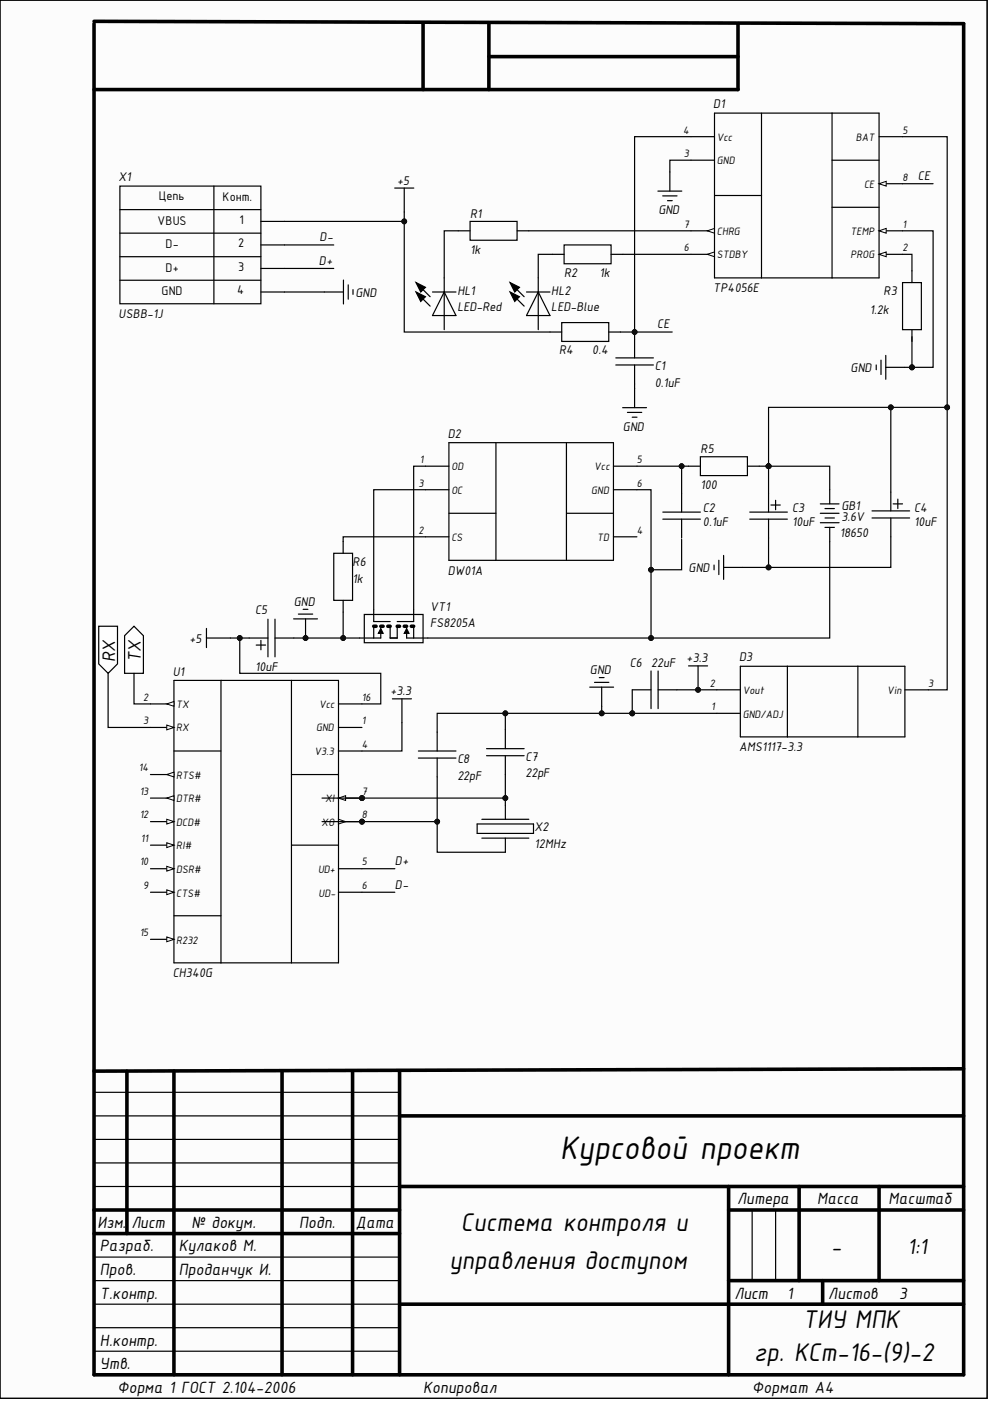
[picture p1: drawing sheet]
<svg xmlns="http://www.w3.org/2000/svg" width="210mm" height="297mm" viewBox="0 0 210 297" stroke-linecap="round" stroke-linejoin="round" font-family="sans-serif">
<path d="M0 0h209.3v296.5h-209.3z" fill-rule="evenodd" fill="#fcfcfc"/>
<path d="M0 0h209.3v296.5h-209.3z" fill="none" stroke="#000" stroke-width=".21"/>
<path d="M0 0h209.3v296.5h-209.3z" fill-rule="evenodd" fill="#fcfcfc"/>
<path d="M0 0h209.3v296.5h-209.3z" fill="none" stroke="#000" stroke-width=".21"/>
<g fill="none" stroke="#000" stroke-width=".76">
<path d="M19.9 4.5l184.4 .5v286.5h-184.4v-286.5M89.7 5v14M103.7 5v14M103.7 12h52.8M156.5 5v14h-136.6M26.9 227.1v34.4M36.9 227.1v64.4M59.8 227.1v64.4M74.8 227.1v64.4M84.7 236.6h119.6M84.7 227.1v64.4M204.3 226.6l-184.4 .5"/>
<path d="M19.9 256.5h64.8M84.7 251.6h119.6M154.5 251.6v39.9M154.5 256.5h49.8M169.4 251.6v19.9M186.4 251.6v19.9M19.9 261.5h64.8M84.7 276.5h119.6M154.5 271.5h49.8M174.4 271.5v5"/>
</g>
<g fill="none" stroke="#000" stroke-width=".25">
<path d="M0 0h209.3v296.5h-209.3zM25.4 39.5h29.9v24.9h-29.9zM45.4 39.5v24.9M146.5 29h5M186.4 39h5M25.4 44.4h29.9M25.4 49.4h29.9M25.4 54.4h29.9M25.4 59.4h29.9M55.3 46.9h5M55.3 51.9h5M55.3 56.9h5"/>
<path d="M88.2 59.9l2 1-1 1zM94.2 58.9v11M97.2 48.9h2.5M99.7 46.9h9.9v4h-9.9zM108.1 59.9l2 1-1 1zM109.6 48.9h2.5M114.1 58.9v11M117.1 53.9h2.5M119.6 51.9h10v4h-10zM129.6 53.9h2.5M55.3 61.9h5M88.2 61.9l2 1-1 1z"/>
<path d="M89.7 61.4l1.5 1.5M89.7 63.4l1.5 1.5M91.7 61.9h5M94.2 61.9l2.5 5h-5zM108.1 61.9l2 1-1 1zM109.6 61.4l1.5 1.5M109.6 63.4l1.5 1.5M111.6 61.9h5M114.1 61.9l2.5 5h-5zM19.9 231.6h64.8M19.9 236.6h64.8M19.9 251.6h64.8"/>
<path d="M19.9 246.6h64.8M19.9 241.6h64.8M159.5 256.5v15M164.5 256.5v15M19.9 266.5h64.8M19.9 276.5h64.8M19.9 271.5h64.8M19.9 281.5h64.8M19.9 286.5h64.8"/>
</g>
<path d="M88.2 59.9l2 1-1 1zM88.2 61.9l2 1-1 1zM108.1 59.9l2 1-1 1zM108.1 61.9l2 1-1 1z" fill="#000"/>
<path d="M186.4 39l1.5-.6v1.1z" fill="#fbfbfb"/>
<path d="M186.4 39l1.5-.6v1.1z" fill="none" stroke="#000" stroke-width=".21"/>
<path d="M146.5 48.9h5" fill="none" stroke="#000" stroke-width=".25"/>
<path d="M150 48.9l1.5-.5v1z" fill="#fbfbfb"/>
<path d="M150 48.9l1.5-.5v1z" fill="none" stroke="#000" stroke-width=".21"/>
<path d="M146.5 53.9h5" fill="none" stroke="#000" stroke-width=".25"/>
<path d="M150 53.9l1.5-.5v1z" fill="#fbfbfb"/>
<path d="M150 53.9l1.5-.5v1z" fill="none" stroke="#000" stroke-width=".21"/>
<path d="M151.5 24h34.9v34.9h-34.9zM161.5 24v34.9M176.4 24v34.9M186.4 29h5M186.4 48.9h5" fill="none" stroke="#000" stroke-width=".25"/>
<path d="M186.4 48.9l1.5-.5v1z" fill="#fbfbfb"/>
<path d="M186.4 48.9l1.5-.5v1z" fill="none" stroke="#000" stroke-width=".21"/>
<path d="M186.4 53.9h5" fill="none" stroke="#000" stroke-width=".25"/>
<path d="M186.4 53.9l1.5-.5v1z" fill="#fbfbfb"/>
<path d="M186.4 53.9l1.5-.5v1z" fill="none" stroke="#000" stroke-width=".21"/>
<g fill="none" stroke="#000" stroke-width=".25">
<path d="M83.7 39.9h4M85.7 39.9v5M142 36.5v4M146.5 34h5M176.4 34h10M72.8 59.4v5M139.5 40.5h5.1M140.5 41.5h3M141.5 42.5h1M151.5 41.5h10M176.4 44h10M191.4 59.9h3.9v10h-3.9z"/>
<path d="M193.4 57.4v2.5M68.8 61.9h4M73.8 60.4v3M74.8 61.4v1M116.6 70.4h2.5M119.1 68.4h10v4h-10zM129.1 70.4h2.5M130.6 77.4h7.9M130.6 75.9h7.9M134.5 71.9v4M134.5 77.4v4M185.8 77.4v1"/>
<path d="M186.8 76.4v3M187.8 75.3v5.1M187.8 77.9h4.1M193.4 69.9v2.5M90.2 98.8h5M95.2 93.9h34.9v24.9h-34.9zM105.1 93.9v24.9M120.1 93.9v24.9M130.1 98.8h4.9M132 86.4h5.1M133 87.4h3.1M134 88.5h1.1"/>
<path d="M134.5 82.4v4M146 98.8h2.5M148.5 96.8h10v4h-10zM158.5 98.8h2.5M70.8 117.3h4v10h-4zM72.8 114.8v2.5M90.2 113.8h5M90.2 103.8h5M95.2 108.8h9.9M120.1 108.8h10M130.1 113.8h4.9M130.1 103.8h4.9"/>
<path d="M140.5 110.1h8M140.5 108.6h8M144.5 104.6v4M144.5 110.1v4M173.9 108.8h4M173.9 110.8h4M173.9 106.8h4M174.9 111.8h2M174.9 109.8h2M174.9 107.8h2M175.9 103.8v3M175.9 111.8v3"/>
<path d="M72.8 127.3v2.5M77.2 130.3h12.5v6h-12.5zM79.2 129.3v2.5h3.5M79.2 132.8v2.5M80.7 133.3l.5 1h-1zM80.7 134.3v1h-4.5M82.7 132.8v2.5h1.5v-2.5M86.2 133.3l.5 1h-1zM86.2 134.3v1h4.5M87.7 129.3v2.5h-3.5M87.7 132.8v2.5M125 145.7h5.1"/>
<path d="M126.1 144.7h3M127.1 143.7h1M127.6 145.7v4M146 141.2h4M148 141.2v5.1M152 151.2h5M152 146.3h5M157 141.3h34.9v14.9h-34.9zM166.9 141.3v14.9M181.9 141.3v14.9M191.9 146.3h4.9"/>
</g>
<path d="M79.2 132.8h.5M80.7 132.8h.5M82.2 132.8h.5M84.2 132.8h.5M85.7 132.8h.5M87.2 132.8h.5" fill="none" stroke="#000" stroke-width=".76"/>
<path d="M80.7 133.3l.5 1h-1zM86.2 133.3l.5 1h-1z" fill="#000"/>
<circle cx="148" cy="146.3" r=".51" fill="#0e0e0e"/>
<circle cx="148" cy="146.3" r=".51" fill="none" stroke="#0e0e0e" stroke-width=".21"/>
<g fill="none" stroke="#000" stroke-width=".25">
<path d="M151.4 119.8v1M152.4 118.8v3M153.4 117.8v5M159 108.6h7.9M159 110.1h7.9M163 104.6v4M163 110.1v4M163.5 107.1h1.9M164.4 106.1v2M184.9 108.3h8M184.9 109.8h8M188.9 104.3v4"/>
<path d="M188.9 109.8v4M189.4 106.8h2M190.4 105.8v2M62.3 131.2h5M63.3 130.2h3M64.3 129.2h1M64.8 131.2v4.1M153.4 120.3h4.1M134.1 146.3h3.9M138 142.3v7.9M139.5 146.3h4M139.5 142.3v7.9"/>
</g>
<circle cx="64.8" cy="135.3" r=".51" fill="#0e0e0e"/>
<circle cx="64.8" cy="135.3" r=".51" fill="none" stroke="#0e0e0e" stroke-width=".21"/>
<circle cx="76.7" cy="169.2" r=".51" fill="#0e0e0e"/>
<circle cx="76.7" cy="169.2" r=".51" fill="none" stroke="#0e0e0e" stroke-width=".21"/>
<circle cx="76.7" cy="174.2" r=".51" fill="#0e0e0e"/>
<circle cx="76.7" cy="174.2" r=".51" fill="none" stroke="#0e0e0e" stroke-width=".21"/>
<path d="M71.8 149.2h4.9M71.8 154.2h4.9M71.8 159.2h4.9M71.8 169.2h4.9" fill="none" stroke="#000" stroke-width=".25"/>
<path d="M71.8 169.2l1.5-.5v1z" fill="#fbfbfb"/>
<path d="M71.8 169.2l1.5-.5v1z" fill="none" stroke="#000" stroke-width=".21"/>
<circle cx="76.7" cy="169.2" r=".51" fill="#0e0e0e"/>
<circle cx="76.7" cy="169.2" r=".51" fill="none" stroke="#0e0e0e" stroke-width=".21"/>
<path d="M71.8 174.2h4.9" fill="none" stroke="#000" stroke-width=".25"/>
<path d="M71.8 173.7l1.5 .5-1.5 .5z" fill="#fbfbfb"/>
<path d="M71.8 173.7l1.5 .5-1.5 .5z" fill="none" stroke="#000" stroke-width=".21"/>
<circle cx="76.7" cy="174.2" r=".51" fill="#0e0e0e"/>
<circle cx="76.7" cy="174.2" r=".51" fill="none" stroke="#0e0e0e" stroke-width=".21"/>
<path d="M31.9 149.2h5M36.9 144.3h34.9v59.8h-34.9zM46.8 144.3v59.8M61.8 144.3v59.8M71.8 184.2h4.9M71.8 189.2h4.9" fill="none" stroke="#000" stroke-width=".25"/>
<path d="M35.4 149.2l1.5-.5v1.1z" fill="#fbfbfb"/>
<path d="M35.4 149.2l1.5-.5v1.1z" fill="none" stroke="#000" stroke-width=".21"/>
<path d="M31.9 154.2h5" fill="none" stroke="#000" stroke-width=".25"/>
<path d="M35.4 153.7l1.5 .5-1.5 .5z" fill="#fbfbfb"/>
<path d="M35.4 153.7l1.5 .5-1.5 .5z" fill="none" stroke="#000" stroke-width=".21"/>
<path d="M31.9 164.2h5" fill="none" stroke="#000" stroke-width=".25"/>
<path d="M35.4 164.2l1.5-.5v1z" fill="#fbfbfb"/>
<path d="M35.4 164.2l1.5-.5v1z" fill="none" stroke="#000" stroke-width=".21"/>
<path d="M31.9 169.2h5" fill="none" stroke="#000" stroke-width=".25"/>
<path d="M35.4 169.2l1.5-.5v1z" fill="#fbfbfb"/>
<path d="M35.4 169.2l1.5-.5v1z" fill="none" stroke="#000" stroke-width=".21"/>
<path d="M31.9 174.2h5" fill="none" stroke="#000" stroke-width=".25"/>
<path d="M35.4 173.7l1.5 .5-1.5 .5z" fill="#fbfbfb"/>
<path d="M35.4 173.7l1.5 .5-1.5 .5z" fill="none" stroke="#000" stroke-width=".21"/>
<path d="M31.9 179.2h5" fill="none" stroke="#000" stroke-width=".25"/>
<path d="M35.4 178.7l1.5 .5-1.5 .5z" fill="#fbfbfb"/>
<path d="M35.4 178.7l1.5 .5-1.5 .5z" fill="none" stroke="#000" stroke-width=".21"/>
<path d="M31.9 184.2h5" fill="none" stroke="#000" stroke-width=".25"/>
<path d="M35.4 183.7l1.5 .5-1.5 .5z" fill="#fbfbfb"/>
<path d="M35.4 183.7l1.5 .5-1.5 .5z" fill="none" stroke="#000" stroke-width=".21"/>
<path d="M31.9 189.2h5" fill="none" stroke="#000" stroke-width=".25"/>
<path d="M35.4 188.7l1.5 .5-1.5 .5z" fill="#fbfbfb"/>
<path d="M35.4 188.7l1.5 .5-1.5 .5z" fill="none" stroke="#000" stroke-width=".21"/>
<path d="M31.9 199.2h5" fill="none" stroke="#000" stroke-width=".25"/>
<path d="M35.4 198.7l1.5 .5-1.5 .5z" fill="#fbfbfb"/>
<path d="M35.4 198.7l1.5 .5-1.5 .5z" fill="none" stroke="#000" stroke-width=".21"/>
<g fill="none" stroke="#000" stroke-width=".25">
<path d="M43.8 133.2v4.1M43.8 135.3h5M52.8 135.3h4M54.3 136.8h2M55.3 135.8v2M56.8 131.3v8M58.3 135.3h4M58.3 131.3v8M36.9 159.2h9.9M83.2 148.2h4M85.2 148.2v5M88.7 159.2h8"/>
<path d="M92.7 155.2v4M103.2 158.7h7.9M107.1 154.7v4M61.8 164.2h10M61.8 179.2h10M88.7 160.7h8M92.7 160.7v4M101.2 174.7h11.9v2h-11.9zM102.2 173.7h9.9M102.2 177.7h9.9M103.2 160.2h7.9M107.1 160.2v4"/>
<path d="M107.1 170.7v3M107.1 177.7v3M36.9 194.2h9.9"/>
</g>
<path d="M28.4 132.8l2 2v8h-4v-8z" fill-rule="evenodd" fill="#fefefe"/>
<path d="M28.4 132.8l2 2v8h-4v-8z" fill="none" stroke="#000" stroke-width=".25"/>
<path d="M20.9 132.8h4v8l-2 2-2-2z" fill-rule="evenodd" fill="#fefefe"/>
<path d="M20.9 132.8h4v8l-2 2-2-2zM107.1 169.2v1.5" fill="none" stroke="#000" stroke-width=".25"/>
<circle cx="107.1" cy="169.2" r=".51" fill="#0e0e0e"/>
<circle cx="107.1" cy="169.2" r=".51" fill="none" stroke="#0e0e0e" stroke-width=".21"/>
<path d="M48.8 135.3h4M22.9 142.8v11.4h9M28.4 142.8v6.4h3.5" fill="none" stroke="#000" stroke-width=".25"/>
<circle cx="50.8" cy="135.3" r=".51" fill="#0e0e0e"/>
<circle cx="50.8" cy="135.3" r=".51" fill="none" stroke="#0e0e0e" stroke-width=".21"/>
<path d="M50.8 135.3v7.5h29.9v6.4h-4" fill="none" stroke="#000" stroke-width=".25"/>
<circle cx="50.8" cy="135.3" r=".51" fill="#0e0e0e"/>
<circle cx="50.8" cy="135.3" r=".51" fill="none" stroke="#0e0e0e" stroke-width=".21"/>
<path d="M60.3 56.9h10.5M60.3 51.9h10.5M60.3 46.9h25.4v23.5h30.9M60.3 61.9h8.5" fill="none" stroke="#000" stroke-width=".25"/>
<circle cx="85.7" cy="46.9" r=".51" fill="#0e0e0e"/>
<circle cx="85.7" cy="46.9" r=".51" fill="none" stroke="#0e0e0e" stroke-width=".21"/>
<path d="M62.3 135.3h10.5" fill="none" stroke="#000" stroke-width=".25"/>
<circle cx="64.8" cy="135.3" r=".51" fill="#0e0e0e"/>
<circle cx="64.8" cy="135.3" r=".51" fill="none" stroke="#0e0e0e" stroke-width=".21"/>
<circle cx="72.8" cy="135.3" r=".51" fill="#0e0e0e"/>
<circle cx="72.8" cy="135.3" r=".51" fill="none" stroke="#0e0e0e" stroke-width=".21"/>
<path d="M68.3 174.2h24.4v6.5h14.4" fill="none" stroke="#000" stroke-width=".25"/>
<circle cx="76.7" cy="174.2" r=".51" fill="#0e0e0e"/>
<circle cx="76.7" cy="174.2" r=".51" fill="none" stroke="#0e0e0e" stroke-width=".21"/>
<circle cx="92.7" cy="174.2" r=".51" fill="#0e0e0e"/>
<circle cx="92.7" cy="174.2" r=".51" fill="none" stroke="#0e0e0e" stroke-width=".21"/>
<path d="M107.1 164.2v5h-38.8" fill="none" stroke="#000" stroke-width=".25"/>
<circle cx="76.7" cy="169.2" r=".51" fill="#0e0e0e"/>
<circle cx="76.7" cy="169.2" r=".51" fill="none" stroke="#0e0e0e" stroke-width=".21"/>
<circle cx="107.1" cy="169.2" r=".51" fill="#0e0e0e"/>
<circle cx="107.1" cy="169.2" r=".51" fill="none" stroke="#0e0e0e" stroke-width=".21"/>
<path d="M72.8 129.8v5.5h3.4" fill="none" stroke="#000" stroke-width=".25"/>
<circle cx="72.8" cy="135.3" r=".51" fill="#0e0e0e"/>
<circle cx="72.8" cy="135.3" r=".51" fill="none" stroke="#0e0e0e" stroke-width=".21"/>
<path d="M90.2 98.8h-2.5v30.5M90.2 113.8h-17.4v1M90.2 103.8h-11v25.5M82.7 135.3h1.5M90.7 135.3h47.3M85.2 153.2v6h-8.5M76.7 189.2h7M76.7 184.2h7" fill="none" stroke="#000" stroke-width=".25"/>
<circle cx="138" cy="135.3" r=".51" fill="#0e0e0e"/>
<circle cx="138" cy="135.3" r=".51" fill="none" stroke="#0e0e0e" stroke-width=".21"/>
<path d="M107.1 154.7v-3.5h-14.4v4" fill="none" stroke="#000" stroke-width=".25"/>
<circle cx="107.1" cy="151.2" r=".51" fill="#0e0e0e"/>
<circle cx="107.1" cy="151.2" r=".51" fill="none" stroke="#0e0e0e" stroke-width=".21"/>
<path d="M97.2 48.9h-3v10M112.1 48.9h34.4M117.1 53.9h-3v5M127.6 149.7v1.5h6.5" fill="none" stroke="#000" stroke-width=".25"/>
<circle cx="134.1" cy="151.2" r=".51" fill="#0e0e0e"/>
<circle cx="134.1" cy="151.2" r=".51" fill="none" stroke="#0e0e0e" stroke-width=".21"/>
<circle cx="127.6" cy="151.2" r=".51" fill="#0e0e0e"/>
<circle cx="127.6" cy="151.2" r=".51" fill="none" stroke="#0e0e0e" stroke-width=".21"/>
<path d="M131.6 70.4h2.9v1.5" fill="none" stroke="#000" stroke-width=".25"/>
<circle cx="134.5" cy="70.4" r=".51" fill="#0e0e0e"/>
<circle cx="134.5" cy="70.4" r=".51" fill="none" stroke="#0e0e0e" stroke-width=".21"/>
<path d="M132.1 53.9h14.4M134.1 146.3v4.9" fill="none" stroke="#000" stroke-width=".25"/>
<circle cx="134.1" cy="151.2" r=".51" fill="#0e0e0e"/>
<circle cx="134.1" cy="151.2" r=".51" fill="none" stroke="#0e0e0e" stroke-width=".21"/>
<path d="M134.1 151.2h17.9" fill="none" stroke="#000" stroke-width=".25"/>
<circle cx="134.1" cy="151.2" r=".51" fill="#0e0e0e"/>
<circle cx="134.1" cy="151.2" r=".51" fill="none" stroke="#0e0e0e" stroke-width=".21"/>
<path d="M146.5 29h-12v41.4h8" fill="none" stroke="#000" stroke-width=".25"/>
<circle cx="134.5" cy="70.4" r=".51" fill="#0e0e0e"/>
<circle cx="134.5" cy="70.4" r=".51" fill="none" stroke="#0e0e0e" stroke-width=".21"/>
<path d="M135.1 103.8h2.9v31.5h37.9v-20.5" fill="none" stroke="#000" stroke-width=".25"/>
<circle cx="138" cy="120.8" r=".51" fill="#0e0e0e"/>
<circle cx="138" cy="120.8" r=".51" fill="none" stroke="#0e0e0e" stroke-width=".21"/>
<circle cx="138" cy="135.3" r=".51" fill="#0e0e0e"/>
<circle cx="138" cy="135.3" r=".51" fill="none" stroke="#0e0e0e" stroke-width=".21"/>
<path d="M135 98.8h9.5" fill="none" stroke="#000" stroke-width=".25"/>
<circle cx="144.5" cy="98.8" r=".51" fill="#0e0e0e"/>
<circle cx="144.5" cy="98.8" r=".51" fill="none" stroke="#0e0e0e" stroke-width=".21"/>
<path d="M144.5 114.3v6.5h-6.5" fill="none" stroke="#000" stroke-width=".25"/>
<circle cx="138" cy="120.8" r=".51" fill="#0e0e0e"/>
<circle cx="138" cy="120.8" r=".51" fill="none" stroke="#0e0e0e" stroke-width=".21"/>
<path d="M146.5 34h-4.5v2.5M143.5 146.3h8.5" fill="none" stroke="#000" stroke-width=".25"/>
<circle cx="148" cy="146.3" r=".51" fill="#0e0e0e"/>
<circle cx="148" cy="146.3" r=".51" fill="none" stroke="#0e0e0e" stroke-width=".21"/>
<path d="M146 98.8h-1.5v5.8" fill="none" stroke="#000" stroke-width=".25"/>
<circle cx="144.5" cy="98.8" r=".51" fill="#0e0e0e"/>
<circle cx="144.5" cy="98.8" r=".51" fill="none" stroke="#0e0e0e" stroke-width=".21"/>
<path d="M163 114.1v6.2h-5.5" fill="none" stroke="#000" stroke-width=".25"/>
<circle cx="163" cy="120.3" r=".51" fill="#0e0e0e"/>
<circle cx="163" cy="120.3" r=".51" fill="none" stroke="#0e0e0e" stroke-width=".21"/>
<path d="M161 98.8h2v5.8" fill="none" stroke="#000" stroke-width=".25"/>
<circle cx="163" cy="98.8" r=".51" fill="#0e0e0e"/>
<circle cx="163" cy="98.8" r=".51" fill="none" stroke="#0e0e0e" stroke-width=".21"/>
<path d="M188.9 113.8v6.5h-25.9" fill="none" stroke="#000" stroke-width=".25"/>
<circle cx="163" cy="120.3" r=".51" fill="#0e0e0e"/>
<circle cx="163" cy="120.3" r=".51" fill="none" stroke="#0e0e0e" stroke-width=".21"/>
<path d="M163 98.8v-12.4h25.9v17.9" fill="none" stroke="#000" stroke-width=".25"/>
<circle cx="188.9" cy="86.4" r=".51" fill="#0e0e0e"/>
<circle cx="188.9" cy="86.4" r=".51" fill="none" stroke="#0e0e0e" stroke-width=".21"/>
<circle cx="163" cy="98.8" r=".51" fill="#0e0e0e"/>
<circle cx="163" cy="98.8" r=".51" fill="none" stroke="#0e0e0e" stroke-width=".21"/>
<circle cx="163" cy="98.8" r=".51" fill="#0e0e0e"/>
<circle cx="163" cy="98.8" r=".51" fill="none" stroke="#0e0e0e" stroke-width=".21"/>
<path d="M163 98.8h12.9v5" fill="none" stroke="#000" stroke-width=".25"/>
<circle cx="163" cy="98.8" r=".51" fill="#0e0e0e"/>
<circle cx="163" cy="98.8" r=".51" fill="none" stroke="#0e0e0e" stroke-width=".21"/>
<path d="M191.4 29h9.4v57.4h-11.9" fill="none" stroke="#000" stroke-width=".25"/>
<circle cx="200.8" cy="86.4" r=".51" fill="#0e0e0e"/>
<circle cx="200.8" cy="86.4" r=".51" fill="none" stroke="#0e0e0e" stroke-width=".21"/>
<circle cx="188.9" cy="86.4" r=".51" fill="#0e0e0e"/>
<circle cx="188.9" cy="86.4" r=".51" fill="none" stroke="#0e0e0e" stroke-width=".21"/>
<path d="M191.4 53.9h2v3.5M191.4 48.9h6.4v29h-4.4" fill="none" stroke="#000" stroke-width=".25"/>
<circle cx="193.4" cy="77.9" r=".51" fill="#0e0e0e"/>
<circle cx="193.4" cy="77.9" r=".51" fill="none" stroke="#0e0e0e" stroke-width=".21"/>
<path d="M191.4 39h6.4M191.9 77.9h1.5" fill="none" stroke="#000" stroke-width=".25"/>
<circle cx="193.4" cy="77.9" r=".51" fill="#0e0e0e"/>
<circle cx="193.4" cy="77.9" r=".51" fill="none" stroke="#0e0e0e" stroke-width=".21"/>
<path d="M193.4 71.4v6.5" fill="none" stroke="#000" stroke-width=".25"/>
<circle cx="193.4" cy="77.9" r=".51" fill="#0e0e0e"/>
<circle cx="193.4" cy="77.9" r=".51" fill="none" stroke="#0e0e0e" stroke-width=".21"/>
<path d="M200.8 86.4v59.9h-4" fill="none" stroke="#000" stroke-width=".25"/>
<circle cx="200.8" cy="86.4" r=".51" fill="#0e0e0e"/>
<circle cx="200.8" cy="86.4" r=".51" fill="none" stroke="#0e0e0e" stroke-width=".21"/>
<path d="M85.7 44.9v2" fill="none" stroke="#000" stroke-width=".25"/>
<circle cx="85.7" cy="46.9" r=".51" fill="#0e0e0e"/>
<circle cx="85.7" cy="46.9" r=".51" fill="none" stroke="#0e0e0e" stroke-width=".21"/>
<path d="M92.7 164.7v9.5" fill="none" stroke="#000" stroke-width=".25"/>
<circle cx="92.7" cy="174.2" r=".51" fill="#0e0e0e"/>
<circle cx="92.7" cy="174.2" r=".51" fill="none" stroke="#0e0e0e" stroke-width=".21"/>
<path d="M134.5 81.4v1M107.1 151.2h20.5" fill="none" stroke="#000" stroke-width=".25"/>
<circle cx="127.6" cy="151.2" r=".51" fill="#0e0e0e"/>
<circle cx="127.6" cy="151.2" r=".51" fill="none" stroke="#0e0e0e" stroke-width=".21"/>
<circle cx="107.1" cy="151.2" r=".51" fill="#0e0e0e"/>
<circle cx="107.1" cy="151.2" r=".51" fill="none" stroke="#0e0e0e" stroke-width=".21"/>
<text font-size="7.5" x="118.7" y="245.8">Курсовой проект</text>
<g font-size="5.9">
<text x="97.7" y="261.1">Система контроля и</text>
<text x="95.3" y="269.1">управления доступом</text>
<text x="170.2" y="281.5">ТИУ МПК</text>
<text x="159.9" y="288.6">гр. КСт-16-(9)-2</text>
</g>
<g font-size="5">
<text x="176.2" y="265.8">-</text>
<text x="192.4" y="265.8">1:1</text>
</g>
<g font-size="4.2">
<text x="24.4" y="140.4" transform="rotate(-90 24.4 140.4)">RX</text>
<text x="29.9" y="140.4" transform="rotate(-90 29.9 140.4)">TX</text>
</g>
<g font-size="3.8">
<text x="156.3" y="255.3">Литера</text>
<text x="173.3" y="255.3">Масса</text>
<text x="188.4" y="255.3">Масштаб</text>
<text x="20.7" y="260.3">Изм.</text>
<text x="27.8" y="260.3">Лист</text>
<text x="40.6" y="260.3">№ докум.</text>
<text x="63.5" y="260.3">Подп.</text>
<text x="75.4" y="260.3">Дата</text>
<text x="21.2" y="265.3">Разраб.</text>
<text x="37.9" y="265.3">Кулаков М.</text>
<text x="21.2" y="270.3">Пров.</text>
<text x="21.2" y="275.4">Т.контр.</text>
<text x="37.9" y="270.3">Проданчук И.</text>
<text x="155.7" y="275.4">Лист</text>
<text x="166.9" y="275.4">1</text>
<text x="175.6" y="275.4">Листов</text>
<text x="190.6" y="275.4">3</text>
<text x="21.2" y="285.3">Н.контр.</text>
<text x="21.2" y="290.3">Утв.</text>
<text x="24.9" y="295.3">Форма 1 ГОСТ 2.104-2006</text>
<text x="89.7" y="295.3">Копировал</text>
<text x="159.5" y="295.3">Формат А4</text>
</g>
<g font-size="2.9">
<text x="151.2" y="23">D1</text>
<text x="25.1" y="38.5">X1</text>
<text x="84.2" y="39.1">+5</text>
<text x="194.6" y="38.2">CE</text>
<text x="33.4" y="47.7">VBUS</text>
<text x="33.7" y="42.4">Цепь</text>
<text x="47.2" y="42.7">Конт.</text>
<text x="50.8" y="47.4">1</text>
<text x="99.7" y="46.1">R1</text>
<text x="139.6" y="45.3">GND</text>
<text x="35.1" y="52.7">D-</text>
<text x="50.5" y="52.4">2</text>
<text x="67.8" y="51.1">D-</text>
<text x="99.7" y="53.8">1k</text>
<text x="35.1" y="57.6">D+</text>
<text x="50.5" y="57.4">3</text>
<text x="67.6" y="56.1">D+</text>
<text x="119.6" y="58.7">R2</text>
<text x="127.1" y="58.7">1k</text>
<text x="34.3" y="62.6">GND</text>
<text x="50.3" y="62.4">4</text>
<text x="75.4" y="63">GND</text>
<text x="97" y="62.5">HL1</text>
<text x="116.9" y="62.5">HL2</text>
<text x="151.2" y="62">TP4056E</text>
<text x="187.4" y="62.6">R3</text>
<text x="25.1" y="67.4">USBB-1J</text>
<text x="97" y="66">LED-Red</text>
<text x="116.9" y="66">LED-Blue</text>
<text x="139.3" y="69.6">CE</text>
<text x="184.4" y="66.6">1.2k</text>
<text x="118.6" y="75.1">R4</text>
<text x="125.6" y="75.1">0.4</text>
<text x="138.8" y="78.4">С1</text>
<text x="138.8" y="82">0.1uF</text>
<text x="180.3" y="78.9">GND</text>
<text x="94.9" y="92.8">D2</text>
<text x="132.1" y="91.3">GND</text>
<text x="148.5" y="96.1">R5</text>
<text x="148.5" y="103.6">100</text>
<text x="149" y="108.6">С2</text>
<text x="149" y="111.6">0.1uF</text>
<text x="167.9" y="108.5">С3</text>
<text x="167.9" y="111.6">10uF</text>
<text x="178.1" y="113.8">18650</text>
<text x="178.4" y="108.1">GB1</text>
<text x="178.4" y="110.6">3.6V</text>
<text x="193.9" y="108.5">С4</text>
<text x="193.9" y="111.6">10uF</text>
<text x="74.8" y="120.1">R6</text>
<text x="74.8" y="123.7">1k</text>
<text x="94.9" y="121.9">DW01A</text>
<text x="146" y="121.3">GND</text>
<text x="54.1" y="130.2">С5</text>
<text x="62.3" y="128.5">GND</text>
<text x="91.2" y="129.5">VT1</text>
<text x="40.2" y="136.3">+5</text>
<text x="91.2" y="133">FS8205A</text>
<text x="36.6" y="143.3">U1</text>
<text x="54.1" y="142.3">10uF</text>
<text x="125.1" y="142.9">GND</text>
<text x="133.5" y="141.5">С6</text>
<text x="138.1" y="141.5">22uF</text>
<text x="145.6" y="140.4">+3.3</text>
<text x="156.7" y="140.2">D3</text>
<text x="82.8" y="147.4">+3.3</text>
<text x="97" y="161.8">С8</text>
<text x="111.4" y="161.3">С7</text>
<text x="156.7" y="159.3">AMS1117-3.3</text>
<text x="97" y="165.3">22pF</text>
<text x="111.4" y="164.8">22pF</text>
<text x="113.3" y="176.2">X2</text>
<text x="113.3" y="179.8">12MHz</text>
<text x="83.7" y="183.4">D+</text>
<text x="83.7" y="188.4">D-</text>
<text x="36.6" y="207.2">CH340G</text>
</g>
<g font-size="2.5">
<text x="144.8" y="28.3">4</text>
<text x="152" y="29.8">Vcc</text>
<text x="181.4" y="29.8">BAT</text>
<text x="191.3" y="28.3">5</text>
<text x="145" y="33.3">3</text>
<text x="152" y="34.8">GND</text>
<text x="183.2" y="39.8">CE</text>
<text x="191.3" y="38.3">8</text>
<text x="145" y="48.3">7</text>
<text x="145" y="53.2">6</text>
<text x="152" y="49.8">CHRG</text>
<text x="180.3" y="49.8">TEMP</text>
<text x="191.3" y="48.3">1</text>
<text x="191.3" y="53.2">2</text>
<text x="152" y="54.8">STDBY</text>
<text x="180.3" y="54.8">PROG</text>
<text x="89" y="98.2">1</text>
<text x="95.7" y="99.7">OD</text>
<text x="126" y="99.7">Vcc</text>
<text x="135" y="98.2">5</text>
<text x="88.7" y="103.2">3</text>
<text x="95.7" y="104.7">OC</text>
<text x="125.3" y="104.7">GND</text>
<text x="135" y="103.2">6</text>
<text x="88.7" y="113.2">2</text>
<text x="135" y="113.2">4</text>
<text x="95.7" y="114.7">CS</text>
<text x="126.6" y="114.7">TD</text>
<text x="30.4" y="148.6">2</text>
<text x="76.7" y="148.6">16</text>
<text x="150.5" y="145.6">2</text>
<text x="157.5" y="147.1">Vout</text>
<text x="188.1" y="147.1">Vin</text>
<text x="196.8" y="145.6">3</text>
<text x="30.4" y="153.6">3</text>
<text x="37.4" y="150.1">TX</text>
<text x="37.4" y="155.1">RX</text>
<text x="67" y="155.1">GND</text>
<text x="67.7" y="150.1">Vcc</text>
<text x="76.7" y="153.6">1</text>
<text x="150.8" y="150.6">1</text>
<text x="157.5" y="152.1">GND/ADJ</text>
<text x="66.7" y="160.1">V3.3</text>
<text x="76.7" y="158.6">4</text>
<text x="29.5" y="163.5">14</text>
<text x="37.4" y="165.1">RTS#</text>
<text x="29.6" y="168.5">13</text>
<text x="29.6" y="173.5">12</text>
<text x="37.4" y="170.1">DTR#</text>
<text x="68.9" y="170.1">XI</text>
<text x="76.7" y="168.5">7</text>
<text x="76.7" y="173.5">8</text>
<text x="29.9" y="178.5">11</text>
<text x="37.4" y="175">DCD#</text>
<text x="68.2" y="175">XO</text>
<text x="29.6" y="183.5">10</text>
<text x="37.4" y="180">RI#</text>
<text x="37.4" y="185">DSR#</text>
<text x="67.4" y="185">UD+</text>
<text x="76.7" y="183.5">5</text>
<text x="30.4" y="188.6">9</text>
<text x="37.4" y="190.1">CTS#</text>
<text x="67.5" y="190.1">UD-</text>
<text x="76.7" y="188.6">6</text>
<text x="29.6" y="198.5">15</text>
<text x="37.4" y="200.1">R232</text>
</g>
</svg>
